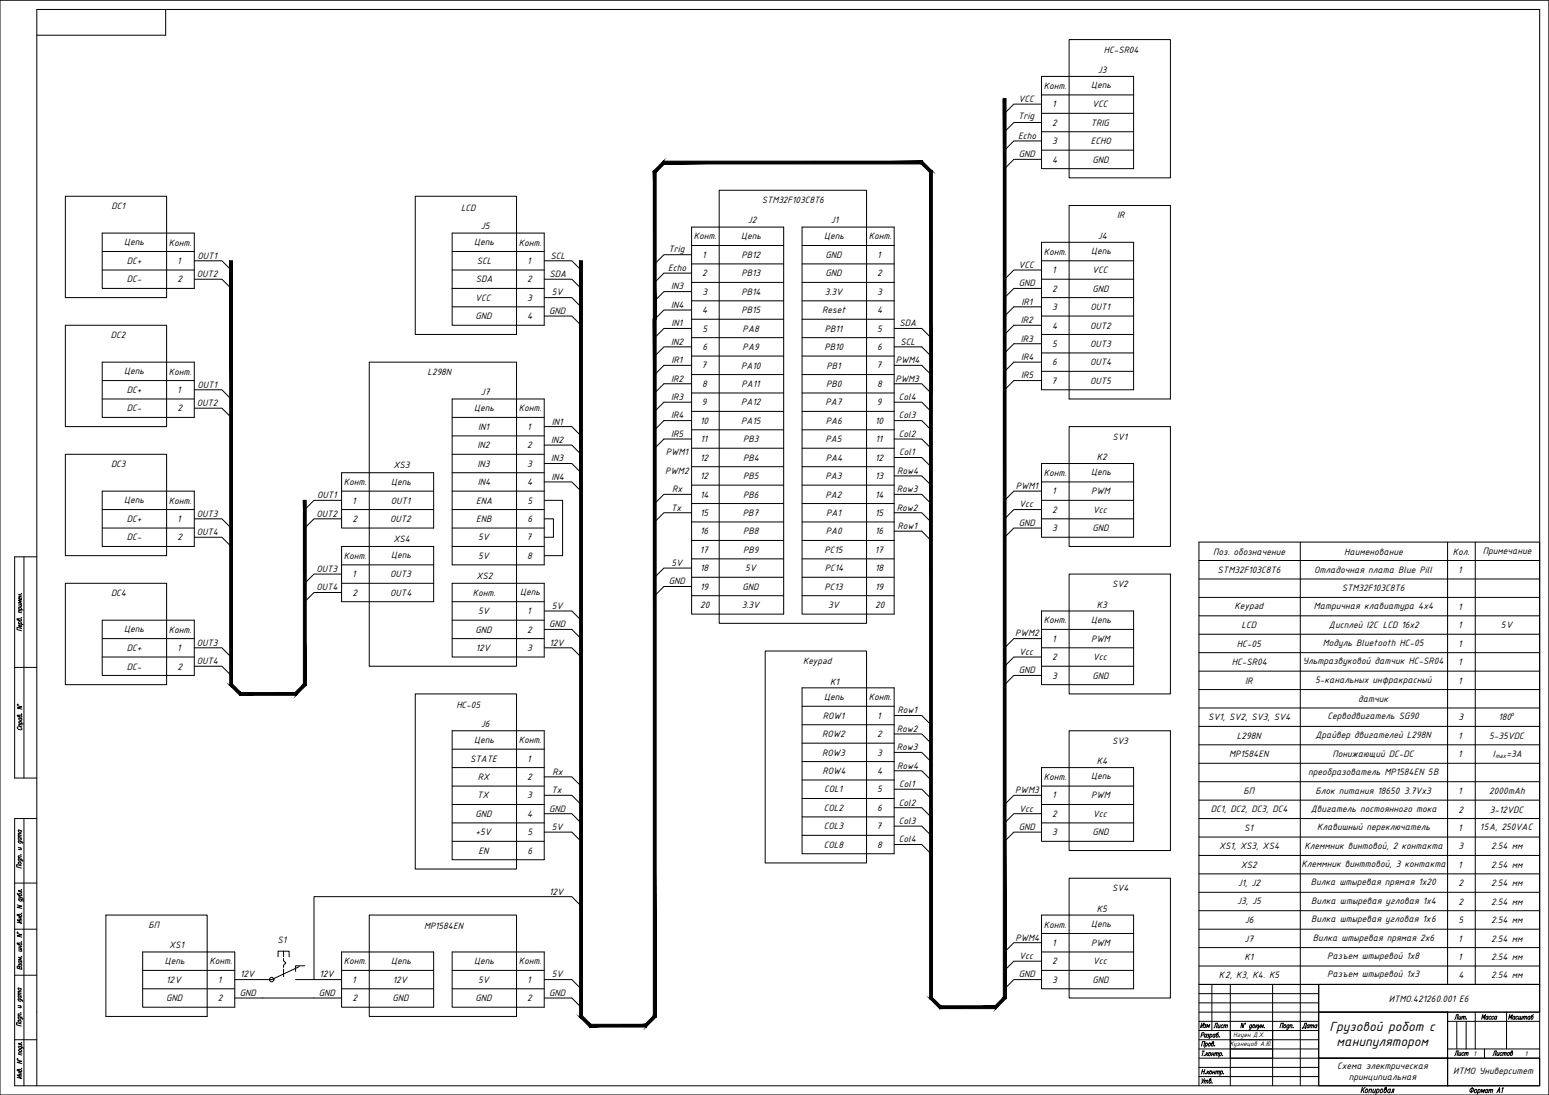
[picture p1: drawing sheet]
<svg xmlns="http://www.w3.org/2000/svg" width="841mm" height="594mm" viewBox="0 0 841 594" stroke-linecap="round" stroke-linejoin="round" font-family="sans-serif">
<!-- layer: KONTUR -->
<path d="M0 0h841v594h-841z" fill="none" stroke="#000" stroke-width=".54"/>
<g fill="none" stroke="#000" stroke-width=".54">
<path d="M90 5v14h-70M13 302v120M20 302h-12v120h12M8 362h12M13 444v145M20 444h-12v145h828v-584h-816v584M8 479h12M8 504h12M8 529h12M658 534v25M668 534v55M691 534v55"/>
<path d="M706 534v55M716 534v55M836 534h-185v55M651 549h185M786 549v40M786 554h50M801 549v20M818 549v20M8 564h12M716 574h120M786 569h50M806 569v5"/>
</g>
<g fill="none" stroke="#000" stroke-width=".54">
<path d="M10 336a.8 .8 0 0 1 1 0 .8 .8 0 0 1 1 1l-3-1 1 1M10 338l3 1M10 332l2 1M10 330l3 1M10 328h2M10 322l2 1M10 323l2 1M10 338a.7 .7 0 0 1 1-1 1 1 0 0 1 0 2M10 330h1h1l-1 1M11 323v1M11 328l1 1h-2M11 339v1l-1-1h1v1"/>
<path d="M11 324v1a.8 .8 0 0 1-1 0 .8 .8 0 0 1 0-1h1v1M12 335h.1M12 322h.1M12 332l-2-1 1 1M12 326h-2l1 1h-1h2M12 341l-3-1v2h3M9 383l3 1h-3l3 1M9 382h1zM10 394l-1 1h1a1.2 1.2 0 0 0 1 1 1.2 1.2 0 0 0 1-1h-1M10 388a.7 .7 0 0 1 1 0 .7 .7 0 0 1 0 1h-1l-1-1 2 1M10 394h2M10 392l3 1"/>
<path d="M10 390h2M11 392h-1a.7 .7 0 0 1 1-1 1.1 1.1 0 0 1 1 2M11 390h-1l1 1h1v-1M12 387h.1M12 393h-2l1 1M10 456l2 1v1M10 460h2M10 454l2 1M10 454h2M10 450l2 1M10 456v1h1h1l-1-1M10 455l1 1h1l-1-1"/>
<path d="M10 450v1l1 1 1-1h-1M12 453h-2v1M12 452h-2v1M10 466l2 1M10 465l2 1M10 468h1l1 1h-1zM10 466a.7 .7 0 0 0 0 1 .7 .7 0 0 0 1-1M11 460v1h-1M11 464h.1M12 470l-3-1v1l3 1M12 465l-2-1v1M9 491l3 1h-3l3 1"/>
<path d="M9 485l1 1h1l1-1h-2v1M10 497a.7 .7 0 0 1 1-1 .7 .7 0 0 1 0 1h-1l-1-1 1 1M10 488h2l1 1M10 486l2 1h-2M10 498h2M10 499h2M10 488l1 1h1l-1-1M11 498v1M12 495h.1M12 483h.1M12 500l-3-1 3 2-3-1M12 487l1 1"/>
<path d="M12 484l-2-1v1h2M9 506l3 1-3 1h3M9 506h1zM10 512a1 1 0 0 1 2 0 .8 .8 0 0 1 0 1l-2-1h-1l1 1M10 515h2M10 513l2 1M10 514l2 1M11 513v1M11 515l1 1h-2M12 519h.1M12 511h.1M12 520l-2-1 1 1-1 1h2"/>
<path d="M10 539l2 1M10 536h2M10 521l2 1M10 536v1h1h1l-1-1M10 525v-1l-1 1 3 1v-1l-1-1-1 2M10 521v1a.8 .8 0 0 0 1 1 .8 .8 0 0 0 1-1h-1M11 523h1v1M11 524l-1-1v1M12 539h-2v1M12 538h-2v1M10 552h2v1M10 542l2 1"/>
<path d="M10 551h2M10 545l2 1M10 540l2 1M10 554v-1a.8 .8 0 0 1 1 1 .8 .8 0 0 1 0 1l-1-1zM10 552a.7 .7 0 0 0 0 1 .7 .7 0 0 0 1-1M10 542a.7 .7 0 0 0 0 1 .7 .7 0 0 0 1-1M10 540a.7 .7 0 0 0 0 1 .7 .7 0 0 0 1 0M11 546v1l-1-1M11 550h.1M12 555h-3v1l3 1M12 550h-2v1M676 555l-1 3-1-3v3"/>
<path d="M676 555v1zM680 556h-1l-1 1 1 1v-1M680 556l-1 2h-1M680 556h1a.7 .7 0 0 1 0 1 .7 .7 0 0 1-1 0zM682 556v2M682 557l1 1M683 556l-1 1M683 556v2l1-2M683 558h.1M684 558l1-2v1l1-1v2M686 557h.1M695 558l1-3h1l-1 3"/>
<path d="M697 556h1a.8 .8 0 0 1 0 1 .8 .8 0 0 1-1 0zM700 556a.7 .7 0 0 0-1 1 .7 .7 0 0 0 0 1l1-1M700 556l-1 2M701 556h1l-1 2M701 556l-1 2M702 557h.1M804 553l1-2v1l2-1-1 2M808 552l-1-1v1v1h1M808 551v2M810 552l-1-1a.8 .8 0 0 0-1 1 .8 .8 0 0 0 1 1M811 552v-1a.8 .8 0 0 0-1 1 .8 .8 0 0 0 1 1M813 552l-1-1-1 1v1h1"/>
<path d="M813 551l-1 2M9 575l3 1h-3l3 1M9 574l1 1zM10 568h2l1 1M10 572h2M10 569l2 1a.8 .8 0 0 1-1 1 1.1 1.1 0 0 1-1-2zM10 568a.7 .7 0 0 0 1 1 .7 .7 0 0 0 1-1h-1M12 580h.1M12 566h.1M12 571h-2l1 1M12 566h-2v1h2M652 568l1-3h1v3"/>
<path d="M652 562l1-1 1-1h-1l-1 3M653 570h1M653 570v3M654 573h.1M655 566l1 1-1 1-1-1M655 566l-1 2M655 571v2M655 561h-1a.8 .8 0 0 0 0 1 .8 .8 0 0 0 0 1l1-1M655 561v2M655 572l1 1M656 561v1M656 571l-1 1"/>
<path d="M656 562l-1 1M656 566h1v2l-1-1zM656 571h1a1 1 0 0 1 0 2 .8 .8 0 0 1-1-1zM657 561h1a.8 .8 0 0 1 0 1 .8 .8 0 0 1-1 0M657 561v3M658 572h1M658 571v2M658 566h1a.8 .8 0 0 1 0 1 .8 .8 0 0 1-1 0v-2h1l-1 1M659 571v2M660 567h.1M660 561h-1v1v1l1-1M660 572l1-1-1 2"/>
<path d="M660 561l-1 2M660 571l-1 2M661 572l1-1-1 2M662 560l-1 1-1 1a.7 .7 0 0 0 1 0 .7 .7 0 0 0 0-1h-1M662 562h.1M662 571h1a.7 .7 0 0 1 0 1 .7 .7 0 0 1-1 0M662 571v3M664 573h.1M10 581v-1a1 1 0 0 1 2 0 .8 .8 0 0 1 0 1h-2l-1-1 1 1M10 582h2M10 583h2M11 582v1"/>
<path d="M12 584l-3-1 3 2h-3M653 581h1M653 585v2M653 580l-1 3M654 585l-2 3M654 587l1-1v2M654 586v2M654 580v3M654 582h.1M655 587l1-1-1 2M656 581l-1 2M656 582v1"/>
<path d="M657 581l-2 1M657 581h1l-1 2v-1zM657 586a.7 .7 0 0 1 1 1 1 1 0 0 1-2 0l1-2v1M658 587h.1M658 582h1M659 581l-1 2M660 581l-1 2M660 582l1-1v2M660 581v2M661 582l1-1v2M663 581h1v1l-1 1v-1M663 581l-1 3"/>
<path d="M664 582h.1M740 590l-1 3M740 591v2M741 590l-2 2M742 591a.9 .9 0 0 1 1 1 1 1 0 0 1-2 0zM744 591h1l-1 2M744 591l-1 2M746 591l-1 2 1-1M747 591l-1 2M748 591a.9 .9 0 0 1 1 1 1 1 0 0 1-2 0M748 591l-1 3M750 591a.9 .9 0 0 1 1 1 1 1 0 0 1-2 0z"/>
<path d="M752 591a.9 .9 0 0 1 1 1 1 1 0 0 1-2 0l1-2h1l-1 1M755 591a1.1 1.1 0 0 0-2 1 .9 .9 0 0 0 1 1l1-1M755 591l-1 2M755 593l1-2h1l-1 2M799 590v3M801 591a.8 .8 0 0 1 1 1 1 1 0 0 1-2 0zM803 591a.8 .8 0 0 1 1 1 1 1 0 0 1-2 0M803 591l-1 3M804 593l1-2v1l1-1-1 2M808 591h-1l-1 1 1 1v-1M808 591l-1 2M808 592l1-1v2"/>
<path d="M809 591l-1 2M809 592l1-1v2M813 593l1-3v3M813 592h1M816 591v-1l-1 3"/>
<circle cx="799" cy="591" r="1.1"/>
</g>
<path d="M791 554v15M796 554v15M651 574h65M651 569h65M651 579h65M651 564h65M651 584h65" fill="none" stroke="#000" stroke-width=".54"/>
<!-- layer: 0 -->
<g fill="none" stroke="#000" stroke-width=".54">
<path d="M580 21h55v75h-55zM565 41h50v50h-50zM565 56h-15l-5 5M565 51h50M565 76h-15l-5 5M565 66h-15l-5 5M565 61h50M565 71h50M565 86h-15l-5 5M565 81h50M35 106h55v55h-55zM225 106h55v75h-55z"/>
<path d="M390 103h80v235h-80zM580 111h55v105h-55zM55 126h50v30h-50zM55 136h50M245 126h50v50h-50zM245 136h50M375 123h50v210h-50zM375 138h-15l-5 5M375 133h50M435 123h50v210h-50zM435 133h50M565 131h50v80h-50z"/>
<path d="M55 146h50M105 141h15l5 5M105 151h15l5 5M245 146h50M245 156h50M295 141h15l5 5M295 151h15l5 5M375 158h-15l-5 5M375 148h-15l-5 5M375 143h50M375 153h50M435 143h50"/>
<path d="M435 153h50M565 156h-15l-5 5M565 146h-15l-5 5M565 141h50M565 151h50M35 176h55v55h-55zM245 166h50M295 161h15l5 5M295 171h15l5 5M375 178h-15l-5 5M375 168h-15l-5 5M375 163h50"/>
<path d="M375 173h50M435 163h50M435 173h50M485 178h15l5 5M565 161h50M565 171h50M565 166h-15l-5 5M565 176h-15l-5 5M55 196h50v30h-50zM200 196h80v165h-80zM375 188h-15l-5 5M375 183h50"/>
<path d="M375 193h50M375 198h-15l-5 5M435 183h50M435 193h50M485 198h15l5 5M485 188h15l5 5M565 181h50M565 191h50M565 186h-15l-5 5M565 196h-15l-5 5M55 216h50M55 206h50"/>
<path d="M105 211h15l5 5M245 216h50v90h-50zM375 203h50M375 213h50M375 208h-15l-5 5M375 218h-15l-5 5M435 203h50M435 213h50M485 218h15l5 5M485 208h15l5 5M565 201h50M565 206h-15l-5 5"/>
<path d="M105 221h15l5 5M245 226h50M245 236h50M295 231h15l5 5M375 223h50M375 233h50M375 228h-15l-5 5M375 238h-15l-5 5M435 223h50M435 233h50M485 238h15l5 5M485 228h15l5 5"/>
<path d="M580 231h55v65h-55zM35 246h55v55h-55zM185 256h50v30h-50zM245 246h50M245 256h50M295 241h15l5 5M295 251h15l5 5M375 243h50M375 253h50M435 243h50M435 253h50M485 258h15l5 5"/>
<path d="M485 248h15l5 5M565 251h50v40h-50zM55 266h50v30h-50zM55 276h50M185 271h-15l-5 5M185 266h50M185 276h50M245 266h50M245 276h50M295 261h15l5 5M295 271h10v30h-10M375 278h-15l-5 5"/>
<path d="M375 268h-15l-5 5M375 263h50M375 273h50M435 263h50M435 273h50M485 278h15l5 5M485 268h15l5 5M565 266h-15l-5 5M565 276h-15l-5 5M565 261h50M565 271h50M55 286h50"/>
<path d="M105 281h15l5 5M105 291h15l5 5M185 281h-15l-5 5M185 296h50v30h-50zM245 286h50M245 296h50M295 281h5v10h-5M375 283h50M375 293h50M435 283h50M435 293h50M485 288h15l5 5"/>
<path d="M565 286h-15l-5 5M565 281h50M651 294h185v240h-185zM706 294v240M786 294v240M801 294v240M35 316h55v55h-55zM185 311h-15l-5 5M185 316h50M185 306h50M245 316h50v40h-50zM375 308h-15l-5 5"/>
<path d="M375 318h-15l-5 5M375 303h50M375 313h50M435 303h50M435 313h50M580 311h55v65h-55zM651 304h185M651 314h185M55 336h50v30h-50zM185 321h-15l-5 5M245 326h50M245 336h50"/>
<path d="M295 331h15l5 5M375 323h50M435 323h50M565 331h50v40h-50zM651 324h185M651 334h185M55 346h50M55 356h50M105 351h15l5 5M245 346h50M295 341h15l5 5M295 351h15l5 5"/>
<path d="M415 353h55v115h-55zM565 346h-15l-5 5M565 356h-15l-5 5M565 341h50M565 351h50M651 344h185M651 354h185M105 361h15l5 5M225 376h55v95h-55zM435 373h50v90h-50zM565 366h-15l-5 5M565 361h50"/>
<path d="M651 364h185M651 374h185M245 396h50v70h-50zM435 383h50M435 393h50M485 388h15l5 5M485 398h15l5 5M580 396h55v65h-55zM651 384h185M651 394h185M245 416h50M245 406h50"/>
<path d="M435 403h50M435 413h50M485 408h15l5 5M485 418h15l5 5M565 416h50v40h-50zM651 404h185M651 414h185M245 426h50M245 436h50M295 421h15l5 5M295 431h15l5 5M435 423h50"/>
<path d="M435 433h50M485 428h15l5 5M485 438h15l5 5M565 431h-15l-5 5M565 426h50M565 436h50M651 424h185M651 434h185M245 446h50M245 456h50M295 441h15l5 5M295 451h15l5 5"/>
<path d="M435 443h50M435 453h50M485 448h15l5 5M485 458h15l5 5M565 441h-15l-5 5M565 451h-15l-5 5M565 446h50M651 444h185M651 454h185M580 476h55v65h-55zM651 464h185M651 474h185"/>
<path d="M57 496h55v55h-55zM200 496h80v55h-80zM315 491l-5-5h-140v45M565 496h50v40h-50zM651 484h185M651 494h185M77 516h50v30h-50zM151 519v-3h6v3M154 516v3M185 516h50v30h-50zM245 516h50v30h-50zM565 511h-15l-5 5"/>
<path d="M565 506h50M565 516h50M651 504h185M651 514h185M77 526h50M77 536h50M154 526v4M154 520v1l1 1-1 2v1M160 531h25M162 524l-15 7h-20M165 524h-5v3M185 526h50"/>
<path d="M185 536h50M245 526h50M245 536h50M295 531h15l5 5M565 521h-15l-5 5M565 531h-15l-5 5M565 526h50M651 539h65M651 524h185M716 534h120v15h-120zM127 541h58M295 541h15l5 5"/>
<path d="M651 559h65M651 554h65M651 544h65M668 559v15h23v-15M716 549h70v25h-70zM668 564h23M668 569h23M716 574h120v15h-50v-15v15h-70zM786 589h.1"/>
<circle cx="148" cy="531" r="1.2"/>
</g>
<g fill="#000" stroke="#000" stroke-width=".54">
<path d="M545 53l1 489v-489zM545 53l1 489-1-1zM545 541l-4 6 5-5zM540 546l5-5-4 6zM510 547h31l-1-1zM511 546h29l-30 1zM505 542l5 5 1-1zM505 542l1-1 5 5zM505 213v329l1-1zM505 213h1v328z"/>
<path d="M125 141l1 230v-230zM125 141l1 230-1 1zM125 372l6 4-5-5zM125 372l6 4-1 1zM131 376l-1 1 30-1zM130 377l30-1 1 1zM160 376l1 1 4-6zM165 371l1 1-5 5zM165 271v100l1 1zM165 271h1v101z"/>
<path d="M315 141l1 410v-410zM315 141l1 410-1 1zM315 552l6 4-5-5zM315 552l6 4-1 1zM321 556l-1 1 30-1zM320 557l30-1 1 1zM355 551l-5 5 1 1zM355 551l1 1-5 5zM355 173v378l1 1zM355 173h1v379z"/>
<path d="M355 93v80h1zM355 93l1 1v79zM355 93l1 1 4-7zM360 87l1 2-5 5zM360 87l1 2 140-2zM361 89l140-2-1 2zM501 87l-1 2 6 4zM500 89l6 4-1 1zM505 94l1 119v-120zM505 94l1 119h-1z"/>
</g>
<g font-size="7.8">
<text x="722" y="559">Грузовой робот с</text>
<text x="726" y="568">манипулятором</text>
</g>
<text font-size="6.2" x="706" y="559">Дата</text>
<g font-size="5.7">
<text x="788" y="554">Лит.</text>
<text x="818" y="554">Масштаб</text>
<text x="651" y="559">Изм</text>
<text x="658" y="559">Лист</text>
<text x="788" y="574">Лист</text>
<text x="809" y="574">Листов</text>
</g>
<g font-size="5.4">
<text x="599" y="29">HC-SR04</text>
<text x="596" y="39">J3</text>
<text x="592" y="48">Цепь</text>
<text x="567" y="48">Конт.</text>
<text x="553" y="55">VCC</text>
<text x="571" y="58">1</text>
<text x="593" y="58">VCC</text>
<text x="553" y="65">Trig</text>
<text x="571" y="68">2</text>
<text x="592" y="68">TRIG</text>
<text x="553" y="75">Echo</text>
<text x="571" y="78">3</text>
<text x="592" y="78">ECHO</text>
<text x="553" y="85">GND</text>
<text x="571" y="88">4</text>
<text x="593" y="88">GND</text>
<text x="61" y="114">DC1</text>
<text x="414" y="110">STM32F103C8T6</text>
<text x="250" y="114">LCD</text>
<text x="607" y="118">IR</text>
<text x="261" y="124">J5</text>
<text x="406" y="121">J2</text>
<text x="451" y="121">J1</text>
<text x="377" y="130">Конт.</text>
<text x="402" y="130">Цепь</text>
<text x="447" y="130">Цепь</text>
<text x="472" y="130">Конт.</text>
<text x="596" y="129">J4</text>
<text x="67" y="133">Цепь</text>
<text x="92" y="133">Конт.</text>
<text x="257" y="133">Цепь</text>
<text x="282" y="133">Конт.</text>
<text x="363" y="136">Trig</text>
<text x="592" y="138">Цепь</text>
<text x="69" y="143">DC+</text>
<text x="96" y="143">1</text>
<text x="107" y="140">OUT1</text>
<text x="259" y="143">SCL</text>
<text x="286" y="143">1</text>
<text x="299" y="140">SCL</text>
<text x="381" y="140">1</text>
<text x="403" y="140">PB12</text>
<text x="448" y="140">GND</text>
<text x="476" y="140">1</text>
<text x="567" y="138">Конт.</text>
<text x="363" y="147">Echo</text>
<text x="381" y="150">2</text>
<text x="403" y="150">PB13</text>
<text x="448" y="150">GND</text>
<text x="476" y="150">2</text>
<text x="553" y="145">VCC</text>
<text x="571" y="148">1</text>
<text x="593" y="148">VCC</text>
<text x="69" y="153">DC-</text>
<text x="96" y="153">2</text>
<text x="107" y="150">OUT2</text>
<text x="258" y="153">SDA</text>
<text x="286" y="153">2</text>
<text x="298" y="150">SDA</text>
<text x="553" y="155">GND</text>
<text x="300" y="160">5V</text>
<text x="364" y="157">IN3</text>
<text x="381" y="160">3</text>
<text x="403" y="160">PB14</text>
<text x="448" y="160">3.3V</text>
<text x="476" y="160">3</text>
<text x="571" y="158">2</text>
<text x="593" y="158">GND</text>
<text x="258" y="163">VCC</text>
<text x="286" y="163">3</text>
<text x="364" y="167">IN4</text>
<text x="555" y="165">IR1</text>
<text x="258" y="173">GND</text>
<text x="286" y="173">4</text>
<text x="298" y="170">GND</text>
<text x="381" y="170">4</text>
<text x="403" y="170">PB15</text>
<text x="446" y="170">Reset</text>
<text x="476" y="170">4</text>
<text x="571" y="168">3</text>
<text x="592" y="168">OUT1</text>
<text x="365" y="177">IN1</text>
<text x="381" y="180">5</text>
<text x="403" y="180">PA8</text>
<text x="448" y="180">PB11</text>
<text x="476" y="180">5</text>
<text x="488" y="177">SDA</text>
<text x="554" y="175">IR2</text>
<text x="571" y="178">4</text>
<text x="592" y="178">OUT2</text>
<text x="60" y="184">DC2</text>
<text x="554" y="185">IR3</text>
<text x="364" y="187">IN2</text>
<text x="381" y="190">6</text>
<text x="403" y="190">PA9</text>
<text x="448" y="190">PB10</text>
<text x="476" y="190">6</text>
<text x="489" y="187">SCL</text>
<text x="571" y="188">5</text>
<text x="592" y="188">OUT3</text>
<text x="365" y="197">IR1</text>
<text x="486" y="197">PWM4</text>
<text x="554" y="195">IR4</text>
<text x="67" y="203">Цепь</text>
<text x="92" y="203">Конт.</text>
<text x="232" y="204">L298N</text>
<text x="381" y="200">7</text>
<text x="402" y="200">PA10</text>
<text x="449" y="200">PB1</text>
<text x="476" y="200">7</text>
<text x="571" y="198">6</text>
<text x="592" y="198">OUT4</text>
<text x="364" y="207">IR2</text>
<text x="381" y="210">8</text>
<text x="403" y="210">PA11</text>
<text x="448" y="210">PB0</text>
<text x="476" y="210">8</text>
<text x="486" y="207">PWM3</text>
<text x="554" y="205">IR5</text>
<text x="571" y="208">7</text>
<text x="592" y="208">OUT5</text>
<text x="69" y="213">DC+</text>
<text x="96" y="213">1</text>
<text x="107" y="210">OUT1</text>
<text x="261" y="214">J7</text>
<text x="107" y="220">OUT2</text>
<text x="364" y="217">IR3</text>
<text x="381" y="220">9</text>
<text x="402" y="220">PA12</text>
<text x="448" y="220">PA7</text>
<text x="476" y="220">9</text>
<text x="488" y="217">Col4</text>
<text x="69" y="223">DC-</text>
<text x="96" y="223">2</text>
<text x="257" y="223">Цепь</text>
<text x="282" y="223">Конт.</text>
<text x="364" y="227">IR4</text>
<text x="488" y="227">Col3</text>
<text x="260" y="233">IN1</text>
<text x="286" y="233">1</text>
<text x="300" y="230">IN1</text>
<text x="380" y="230">10</text>
<text x="402" y="230">PA15</text>
<text x="448" y="230">PA6</text>
<text x="475" y="230">10</text>
<text x="364" y="237">IR5</text>
<text x="380" y="240">11</text>
<text x="403" y="240">PB3</text>
<text x="448" y="240">PA5</text>
<text x="475" y="240">11</text>
<text x="488" y="237">Col2</text>
<text x="604" y="239">SV1</text>
<text x="259" y="243">IN2</text>
<text x="286" y="243">2</text>
<text x="299" y="240">IN2</text>
<text x="299" y="250">IN3</text>
<text x="362" y="247">PWM1</text>
<text x="380" y="250">12</text>
<text x="403" y="250">PB4</text>
<text x="448" y="250">PA4</text>
<text x="475" y="250">12</text>
<text x="488" y="247">Col1</text>
<text x="596" y="250">K2</text>
<text x="60" y="254">DC3</text>
<text x="214" y="254">XS3</text>
<text x="259" y="253">IN3</text>
<text x="286" y="253">3</text>
<text x="361" y="257">PWM2</text>
<text x="487" y="257">Row4</text>
<text x="592" y="258">Цепь</text>
<text x="187" y="263">Конт.</text>
<text x="212" y="263">Цепь</text>
<text x="259" y="263">IN4</text>
<text x="286" y="263">4</text>
<text x="299" y="260">IN4</text>
<text x="380" y="260">12</text>
<text x="403" y="260">PB5</text>
<text x="448" y="260">PA3</text>
<text x="475" y="260">13</text>
<text x="567" y="258">Конт.</text>
<text x="365" y="267">Rx</text>
<text x="380" y="270">14</text>
<text x="404" y="270">PB6</text>
<text x="448" y="270">PA2</text>
<text x="475" y="270">14</text>
<text x="487" y="267">Row3</text>
<text x="552" y="265">PWM1</text>
<text x="571" y="268">1</text>
<text x="592" y="268">PWM</text>
<text x="67" y="273">Цепь</text>
<text x="92" y="273">Конт.</text>
<text x="172" y="270">OUT1</text>
<text x="191" y="273">1</text>
<text x="212" y="273">OUT1</text>
<text x="259" y="273">ENA</text>
<text x="286" y="273">5</text>
<text x="553" y="275">Vcc</text>
<text x="107" y="280">OUT3</text>
<text x="172" y="280">OUT2</text>
<text x="364" y="277">Tx</text>
<text x="380" y="280">15</text>
<text x="403" y="280">PB7</text>
<text x="449" y="280">PA1</text>
<text x="475" y="280">15</text>
<text x="487" y="277">Row2</text>
<text x="571" y="278">2</text>
<text x="593" y="278">Vcc</text>
<text x="69" y="283">DC+</text>
<text x="96" y="283">1</text>
<text x="191" y="283">2</text>
<text x="212" y="283">OUT2</text>
<text x="259" y="283">ENB</text>
<text x="286" y="283">6</text>
<text x="487" y="287">Row1</text>
<text x="553" y="285">GND</text>
<text x="69" y="293">DC-</text>
<text x="96" y="293">2</text>
<text x="107" y="290">OUT4</text>
<text x="260" y="293">5V</text>
<text x="286" y="293">7</text>
<text x="380" y="290">16</text>
<text x="403" y="290">PB8</text>
<text x="448" y="290">PA0</text>
<text x="475" y="290">16</text>
<text x="571" y="288">3</text>
<text x="593" y="288">GND</text>
<text x="214" y="294">XS4</text>
<text x="380" y="300">17</text>
<text x="403" y="300">PB9</text>
<text x="448" y="300">PC15</text>
<text x="475" y="300">17</text>
<text x="187" y="303">Конт.</text>
<text x="212" y="303">Цепь</text>
<text x="260" y="303">5V</text>
<text x="286" y="303">8</text>
<text x="659" y="301">Поз. обозначение</text>
<text x="730" y="301">Наименование</text>
<text x="789" y="301">Кол.</text>
<text x="805" y="300">Примечание</text>
<text x="172" y="310">OUT3</text>
<text x="365" y="307">5V</text>
<text x="380" y="310">18</text>
<text x="405" y="310">5V</text>
<text x="448" y="310">PC14</text>
<text x="475" y="310">18</text>
<text x="661" y="311">STM32F103C8T6</text>
<text x="714" y="311">Отладочная плата Blue Pill</text>
<text x="792" y="311">1</text>
<text x="191" y="313">1</text>
<text x="212" y="313">OUT3</text>
<text x="259" y="314">XS2</text>
<text x="363" y="317">GND</text>
<text x="60" y="324">DC4</text>
<text x="172" y="320">OUT4</text>
<text x="191" y="323">2</text>
<text x="212" y="323">OUT4</text>
<text x="257" y="323">Конт.</text>
<text x="282" y="323">Цепь</text>
<text x="380" y="320">19</text>
<text x="403" y="320">GND</text>
<text x="448" y="320">PC13</text>
<text x="475" y="320">19</text>
<text x="604" y="319">SV2</text>
<text x="729" y="321">STM32F103C8T6</text>
<text x="380" y="330">20</text>
<text x="403" y="330">3.3V</text>
<text x="450" y="330">3V</text>
<text x="475" y="330">20</text>
<text x="596" y="330">K3</text>
<text x="260" y="333">5V</text>
<text x="286" y="333">1</text>
<text x="300" y="330">5V</text>
<text x="670" y="330">Keypad</text>
<text x="713" y="330">Матричная клавиатура 4х4</text>
<text x="792" y="331">1</text>
<text x="298" y="340">GND</text>
<text x="567" y="338">Конт.</text>
<text x="592" y="338">Цепь</text>
<text x="674" y="341">LCD</text>
<text x="722" y="341">Дисплей I2C LCD 16x2</text>
<text x="792" y="341">1</text>
<text x="815" y="341">5V</text>
<text x="67" y="343">Цепь</text>
<text x="92" y="343">Конт.</text>
<text x="258" y="343">GND</text>
<text x="286" y="343">2</text>
<text x="551" y="345">PWM2</text>
<text x="69" y="353">DC+</text>
<text x="96" y="353">1</text>
<text x="107" y="350">OUT3</text>
<text x="258" y="353">12V</text>
<text x="286" y="353">3</text>
<text x="298" y="350">12V</text>
<text x="571" y="348">1</text>
<text x="592" y="348">PWM</text>
<text x="672" y="351">HC-05</text>
<text x="718" y="350">Модуль Bluetooth HC-05</text>
<text x="792" y="351">1</text>
<text x="553" y="355">Vcc</text>
<text x="571" y="358">2</text>
<text x="593" y="358">Vcc</text>
<text x="69" y="363">DC-</text>
<text x="96" y="363">2</text>
<text x="107" y="360">OUT4</text>
<text x="436" y="360">Keypad</text>
<text x="553" y="365">GND</text>
<text x="669" y="361">HC-SR04</text>
<text x="707" y="360">Ультразвуковой датчик HC-SR04</text>
<text x="792" y="361">1</text>
<text x="451" y="371">K1</text>
<text x="571" y="368">3</text>
<text x="593" y="368">GND</text>
<text x="676" y="371">IR</text>
<text x="714" y="370">5-канальных инфракрасный</text>
<text x="792" y="371">1</text>
<text x="447" y="380">Цепь</text>
<text x="472" y="380">Конт.</text>
<text x="737" y="381">датчик</text>
<text x="248" y="384">HC-05</text>
<text x="447" y="390">ROW1</text>
<text x="476" y="390">1</text>
<text x="487" y="387">Row1</text>
<text x="261" y="394">J6</text>
<text x="656" y="390">SV1, SV2, SV3, SV4</text>
<text x="721" y="390">Серводвигатель SG90</text>
<text x="792" y="391">3</text>
<text x="814" y="391">180</text>
<text x="446" y="400">ROW2</text>
<text x="476" y="400">2</text>
<text x="487" y="397">Row2</text>
<text x="671" y="401">L298N</text>
<text x="714" y="400">Драйвер двигателей L298N</text>
<text x="792" y="401">1</text>
<text x="809" y="401">5-35VDC</text>
<text x="257" y="403">Цепь</text>
<text x="282" y="403">Конт.</text>
<text x="487" y="407">Row3</text>
<text x="604" y="404">SV3</text>
<text x="255" y="413">STATE</text>
<text x="286" y="413">1</text>
<text x="446" y="410">ROW3</text>
<text x="476" y="410">3</text>
<text x="667" y="411">MP1584EN</text>
<text x="723" y="411">Понижающий DC-DC</text>
<text x="792" y="411">1</text>
<text x="811" y="411">I</text>
<text x="818" y="411">=3A</text>
<text x="446" y="420">ROW4</text>
<text x="476" y="420">4</text>
<text x="487" y="417">Row4</text>
<text x="596" y="415">K4</text>
<text x="259" y="423">RX</text>
<text x="286" y="423">2</text>
<text x="300" y="420">Rx</text>
<text x="567" y="423">Конт.</text>
<text x="592" y="423">Цепь</text>
<text x="710" y="420">преобразователь MP1584EN 5В</text>
<text x="300" y="430">Tx</text>
<text x="448" y="430">COL1</text>
<text x="476" y="430">5</text>
<text x="488" y="427">Col1</text>
<text x="551" y="430">PWM3</text>
<text x="675" y="431">БП</text>
<text x="714" y="431">Блок питания 18650</text>
<text x="762" y="431">3.7Vx3</text>
<text x="792" y="431">1</text>
<text x="808" y="431">2000mAh</text>
<text x="259" y="433">TX</text>
<text x="286" y="433">3</text>
<text x="488" y="437">Col2</text>
<text x="571" y="433">1</text>
<text x="592" y="433">PWM</text>
<text x="258" y="443">GND</text>
<text x="286" y="443">4</text>
<text x="298" y="440">GND</text>
<text x="447" y="440">COL2</text>
<text x="476" y="440">6</text>
<text x="553" y="440">Vcc</text>
<text x="571" y="443">2</text>
<text x="593" y="443">Vcc</text>
<text x="657" y="440">DC1, DC2, DC3, DC4</text>
<text x="712" y="441">Двигатель постоянного тока</text>
<text x="792" y="441">2</text>
<text x="809" y="441">3-12VDC</text>
<text x="447" y="450">COL3</text>
<text x="476" y="450">7</text>
<text x="488" y="447">Col3</text>
<text x="258" y="453">+5V</text>
<text x="286" y="453">5</text>
<text x="300" y="450">5V</text>
<text x="553" y="450">GND</text>
<text x="571" y="453">3</text>
<text x="593" y="453">GND</text>
<text x="676" y="451">S1</text>
<text x="715" y="450">Клавишный переключатель</text>
<text x="792" y="451">1</text>
<text x="803" y="450">15A, 250VAC</text>
<text x="447" y="460">COL8</text>
<text x="476" y="460">8</text>
<text x="488" y="457">Col4</text>
<text x="662" y="461">XS1, XS3, XS4</text>
<text x="708" y="461">Клеммник винтовой, 2 контакта</text>
<text x="792" y="461">3</text>
<text x="810" y="461">2.54 мм</text>
<text x="260" y="463">EN</text>
<text x="286" y="463">6</text>
<text x="674" y="471">XS2</text>
<text x="707" y="471">Клеммник винттовой, 3 контакта</text>
<text x="792" y="471">1</text>
<text x="810" y="471">2.54 мм</text>
<text x="298" y="485">12V</text>
<text x="604" y="484">SV4</text>
<text x="672" y="480">J1, J2</text>
<text x="712" y="480">Вилка штыревая прямая 1х20</text>
<text x="792" y="481">2</text>
<text x="810" y="481">2.54 мм</text>
<text x="672" y="490">J3, J5</text>
<text x="712" y="490">Вилка штыревая угловая 1х4</text>
<text x="792" y="491">2</text>
<text x="810" y="491">2.54 мм</text>
<text x="596" y="495">K5</text>
<text x="81" y="504">БП</text>
<text x="567" y="503">Конт.</text>
<text x="592" y="503">Цепь</text>
<text x="676" y="501">J6</text>
<text x="712" y="500">Вилка штыревая угловая 1х6</text>
<text x="792" y="501">5</text>
<text x="810" y="501">2.54 мм</text>
<text x="230" y="504">MP1584EN</text>
<text x="92" y="514">XS1</text>
<text x="151" y="512">S1</text>
<text x="551" y="510">PWM4</text>
<text x="571" y="513">1</text>
<text x="592" y="513">PWM</text>
<text x="676" y="511">J7</text>
<text x="713" y="510">Вилка штыревая прямая 2х6</text>
<text x="792" y="511">1</text>
<text x="810" y="511">2.54 мм</text>
<text x="553" y="520">Vcc</text>
<text x="676" y="521">K1</text>
<text x="721" y="520">Разъем штыревой 1х8</text>
<text x="792" y="521">1</text>
<text x="810" y="521">2.54 мм</text>
<text x="89" y="523">Цепь</text>
<text x="114" y="523">Конт.</text>
<text x="187" y="523">Конт.</text>
<text x="212" y="523">Цепь</text>
<text x="257" y="523">Цепь</text>
<text x="282" y="523">Конт.</text>
<text x="571" y="523">2</text>
<text x="593" y="523">Vcc</text>
<text x="90" y="533">12V</text>
<text x="118" y="533">1</text>
<text x="130" y="530">12V</text>
<text x="173" y="530">12V</text>
<text x="191" y="533">1</text>
<text x="213" y="533">12V</text>
<text x="260" y="533">5V</text>
<text x="286" y="533">1</text>
<text x="300" y="530">5V</text>
<text x="553" y="530">GND</text>
<text x="571" y="533">3</text>
<text x="593" y="533">GND</text>
<text x="662" y="530">K2, К3, К4. К5</text>
<text x="721" y="530">Разъем штыревой 1х3</text>
<text x="792" y="531">4</text>
<text x="810" y="531">2.54 мм</text>
<text x="90" y="543">GND</text>
<text x="118" y="543">2</text>
<text x="130" y="540">GND</text>
<text x="173" y="540">GND</text>
<text x="191" y="543">2</text>
<text x="213" y="543">GND</text>
<text x="258" y="543">GND</text>
<text x="286" y="543">2</text>
<text x="298" y="540">GND</text>
<text x="754" y="543">ИТМО.421260.001 Е6</text>
<text x="726" y="580">Схема электрическая</text>
<text x="732" y="586">принципиальная</text>
<text x="789" y="583">ИТМО Университет</text>
</g>
<g font-size="3.9">
<text x="670" y="562">Нгуен Д.Х.</text>
<text x="668" y="567">Кузнецов А.Ю.</text>
<text x="800" y="573">1</text>
<text x="828" y="573">1</text>
</g>
<g font-size="3.8">
<text x="820" y="389">o</text>
<text x="812" y="411">max</text>
</g>
</svg>
